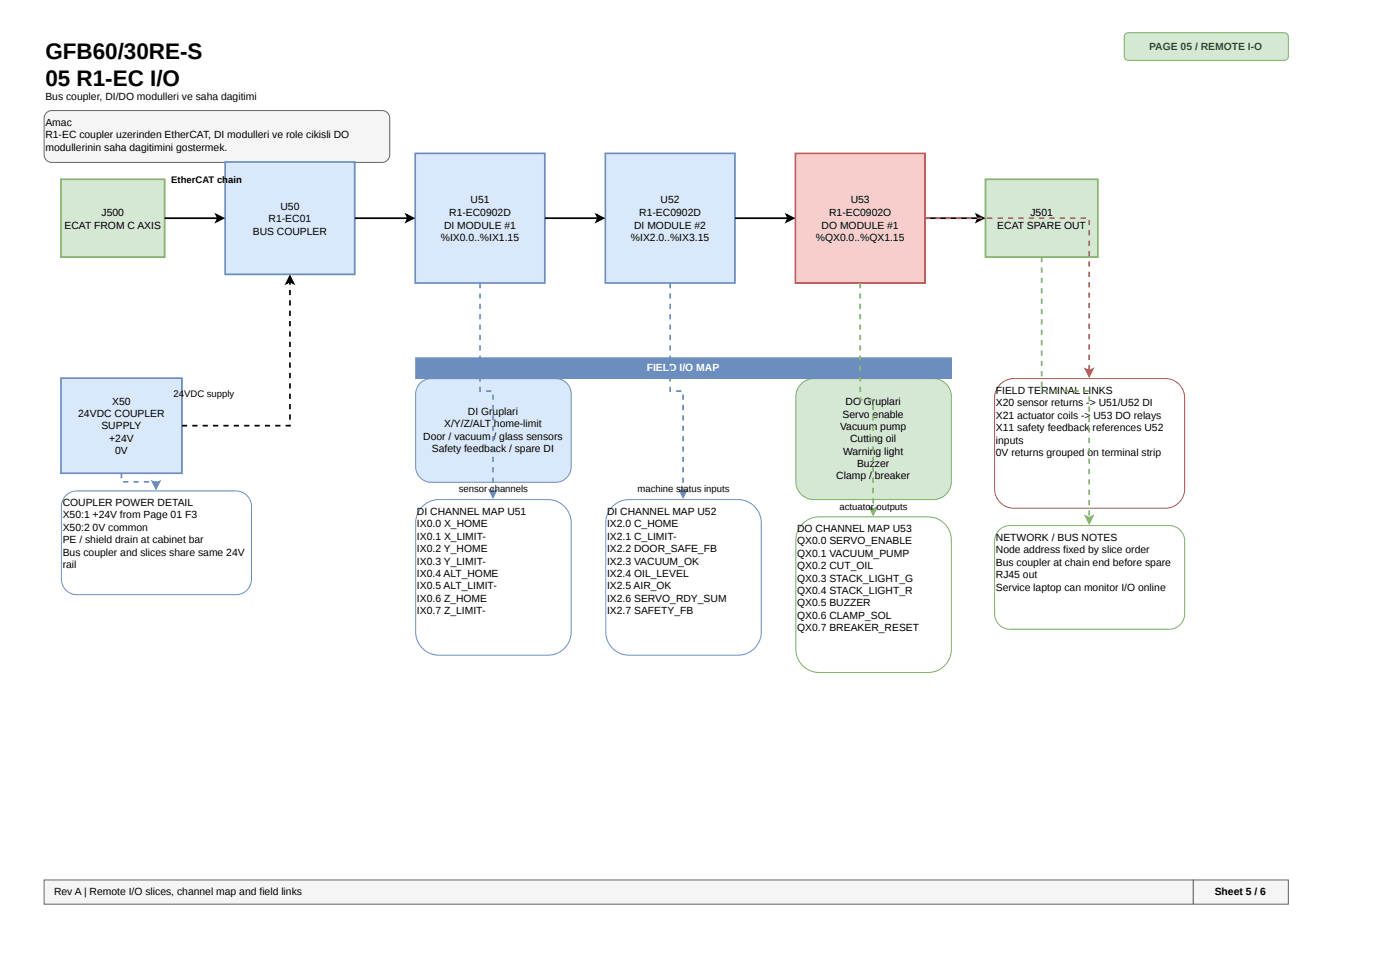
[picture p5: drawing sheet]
<svg xmlns="http://www.w3.org/2000/svg" width="406mm" height="279mm" viewBox="0 0 406 279" stroke-linecap="round" stroke-linejoin="round" font-family="sans-serif">
<path d="M13.5 32.7l.7-.5 .9-.1h95.8a2.26 2.26 0 0 1 2.2 2.2v10.6a2.26 2.26 0 0 1-2.2 2.2h-95.8a2.26 2.26 0 0 1-2.3-2.2v-10.8z" fill="#f5f5f5"/>
<path d="M13.5 32.7l.7-.5 .9-.1h95.8a2.26 2.26 0 0 1 2.2 2.2v10.6a2.26 2.26 0 0 1-2.2 2.2h-95.8a2.26 2.26 0 0 1-2.3-2.2v-10.8z" fill="none" stroke="#666" stroke-width=".29"/>
<path d="M326.7 9.9l.8-.4h45.4l.7 .4 .4 .6v6l-.5 .8-.7 .2h-45.4l-.7-.3-.4-.7v-5.8z" fill="#d5e8d4"/>
<path d="M326.7 9.9l.8-.4h45.4l.7 .4 .4 .6v6l-.5 .8-.7 .2h-45.4l-.7-.3-.4-.7v-5.8z" fill="none" stroke="#82b366" stroke-width=".29"/>
<path d="M17.7 52h30.1v22.6h-30.1z" fill="#d5e8d4"/>
<path d="M17.7 52h30.1v22.6h-30.1z" fill="none" stroke="#82b366" stroke-width=".5"/>
<path d="M65.4 47h37.6v32.6h-37.6z" fill="#dae8fc"/>
<path d="M65.4 47h37.6v32.6h-37.6z" fill="none" stroke="#6c8ebf" stroke-width=".5"/>
<path d="M120.5 44.5h37.7v37.6h-37.7z" fill="#dae8fc"/>
<path d="M120.5 44.5h37.7v37.6h-37.7z" fill="none" stroke="#6c8ebf" stroke-width=".5"/>
<path d="M175.7 44.5h37.6v37.6h-37.6z" fill="#dae8fc"/>
<path d="M175.7 44.5h37.6v37.6h-37.6z" fill="none" stroke="#6c8ebf" stroke-width=".5"/>
<path d="M230.9 44.5h37.6v37.6h-37.6z" fill="#f8cecc"/>
<path d="M230.9 44.5h37.6v37.6h-37.6z" fill="none" stroke="#b85450" stroke-width=".5"/>
<path d="M286.1 52h32.6v22.6h-32.6z" fill="#d5e8d4"/>
<path d="M286.1 52h32.6v22.6h-32.6z" fill="none" stroke="#82b366" stroke-width=".5"/>
<path d="M17.7 109.7h35.1v27.6h-35.1z" fill="#dae8fc"/>
<path d="M17.7 109.7h35.1v27.6h-35.1z" fill="none" stroke="#6c8ebf" stroke-width=".5"/>
<path d="M122 111.2l1.2-.9 1.7-.5h36.4a4.5 4.5 0 0 1 4.5 4.5v21.1a4.5 4.5 0 0 1-4.5 4.5h-36.1a4.5 4.5 0 0 1-4.5-4.5v-21.3l.4-1.8z" fill="#dae8fc"/>
<path d="M122 111.2l1.2-.9 1.7-.5h36.4a4.5 4.5 0 0 1 4.5 4.5v21.1a4.5 4.5 0 0 1-4.5 4.5h-36.1a4.5 4.5 0 0 1-4.5-4.5v-21.3l.4-1.8z" fill="none" stroke="#6c8ebf" stroke-width=".29"/>
<path d="M232.6 111.4a5.3 5.3 0 0 1 3.7-1.6h34.6a5.3 5.3 0 0 1 5.3 5.3v24.6a5.3 5.3 0 0 1-5.3 5.2h-34.6a5.3 5.3 0 0 1-5.3-5.2v-24.6a5.3 5.3 0 0 1 1.6-3.7z" fill="#d5e8d4"/>
<path d="M232.6 111.4a5.3 5.3 0 0 1 3.7-1.6h34.6a5.3 5.3 0 0 1 5.3 5.3v24.6a5.3 5.3 0 0 1-5.3 5.2h-34.6a5.3 5.3 0 0 1-5.3-5.2v-24.6a5.3 5.3 0 0 1 1.6-3.7z" fill="none" stroke="#82b366" stroke-width=".29"/>
<path d="M120.7 103.8h155.5v6h-155.5z" fill="#6c8ebf"/>
<path d="M120.7 103.8h155.5v6h-155.5z" fill="none" stroke="#6c8ebf" stroke-width=".29"/>
<path d="M19.1 143.8l1.5-1 1.7-.4h46.2a4.5 4.5 0 0 1 4.5 4.6v21a4.5 4.5 0 0 1-4.5 4.5h-46.2a4.5 4.5 0 0 1-4.5-4.5v-21.3l.5-1.7z" fill="#fff"/>
<path d="M19.1 143.8l1.5-1 1.7-.4h46.2a4.5 4.5 0 0 1 4.5 4.6v21a4.5 4.5 0 0 1-4.5 4.5h-46.2a4.5 4.5 0 0 1-4.5-4.5v-21.3l.5-1.7z" fill="none" stroke="#6c8ebf" stroke-width=".29"/>
<path d="M122.6 146.9a6.8 6.8 0 0 1 4.8-2h31.6a6.8 6.8 0 0 1 6.8 6.8v31.6a6.8 6.8 0 0 1-6.8 6.8h-31.6a6.8 6.8 0 0 1-6.7-6.8v-31.6a6.8 6.8 0 0 1 1.9-4.8z" fill="#fff"/>
<path d="M122.6 146.9a6.8 6.8 0 0 1 4.8-2h31.6a6.8 6.8 0 0 1 6.8 6.8v31.6a6.8 6.8 0 0 1-6.8 6.8h-31.6a6.8 6.8 0 0 1-6.7-6.8v-31.6a6.8 6.8 0 0 1 1.9-4.8z" fill="none" stroke="#6c8ebf" stroke-width=".29"/>
<path d="M177.8 146.9a6.8 6.8 0 0 1 4.8-2h31.6a6.8 6.8 0 0 1 6.8 6.8v31.6a6.8 6.8 0 0 1-6.8 6.8h-31.6a6.8 6.8 0 0 1-6.8-6.8v-31.6a6.8 6.8 0 0 1 2-4.8z" fill="#fff"/>
<path d="M177.8 146.9a6.8 6.8 0 0 1 4.8-2h31.6a6.8 6.8 0 0 1 6.8 6.8v31.6a6.8 6.8 0 0 1-6.8 6.8h-31.6a6.8 6.8 0 0 1-6.8-6.8v-31.6a6.8 6.8 0 0 1 2-4.8z" fill="none" stroke="#6c8ebf" stroke-width=".29"/>
<path d="M233 151.9a6.8 6.8 0 0 1 4.8-1.9h31.6a6.8 6.8 0 0 1 6.8 6.7v31.6a6.8 6.8 0 0 1-6.8 6.8h-31.6a6.8 6.8 0 0 1-6.8-6.8v-31.6a6.8 6.8 0 0 1 2-4.8z" fill="#fff"/>
<path d="M233 151.9a6.8 6.8 0 0 1 4.8-1.9h31.6a6.8 6.8 0 0 1 6.8 6.7v31.6a6.8 6.8 0 0 1-6.8 6.8h-31.6a6.8 6.8 0 0 1-6.8-6.8v-31.6a6.8 6.8 0 0 1 2-4.8z" fill="none" stroke="#82b366" stroke-width=".29"/>
<path d="M290.4 111.5l1.8-1.2 2.2-.5h44l1.5 .3 1.3 .6 1.2 .9 .7 1.1 .6 1.1 .2 1.3v26.9l-.2 1.5-.7 1.3-.9 1.1-1 .8-1.4 .6-1.3 .2h-44.2l-1.5-.3-1.3-.6-1-.8-.9-1.2-.5-1.1-.3-1.5v-26.9l.5-2z" fill="#fff"/>
<path d="M290.4 111.5l1.8-1.2 2.2-.5h44l1.5 .3 1.3 .6 1.2 .9 .7 1.1 .6 1.1 .2 1.3v26.9l-.2 1.5-.7 1.3-.9 1.1-1 .8-1.4 .6-1.3 .2h-44.2l-1.5-.3-1.3-.6-1-.8-.9-1.2-.5-1.1-.3-1.5v-26.9l.5-2z" fill="none" stroke="#b85450" stroke-width=".29"/>
<path d="M290 153.8l1.5-1 1.7-.3h46.2a4.5 4.5 0 0 1 4.5 4.5v21.1a4.5 4.5 0 0 1-4.5 4.5h-46.2a4.5 4.5 0 0 1-4.5-4.5v-21.4l.5-1.7z" fill="#fff"/>
<path d="M290 153.8l1.5-1 1.7-.3h46.2a4.5 4.5 0 0 1 4.5 4.5v21.1a4.5 4.5 0 0 1-4.5 4.5h-46.2a4.5 4.5 0 0 1-4.5-4.5v-21.4l.5-1.7z" fill="none" stroke="#82b366" stroke-width=".29"/>
<path d="M47.8 63.3h15.5M62.8 62.3l2 1-2 1 .5-1zM103 63.3h15.5M118 62.3l2 1-2 1 .5-1zM158.2 63.3h15.5M173.1 62.3l2.1 1-2.1 1 .6-1zM213.3 63.3h15.5M228.3 62.3l2 1-2 1 .5-1zM268.5 63.3h15.5M283.5 62.3l2 1-2 1 .5-1zM84.2 80.2l1 2-1-.5-1 .5z" fill="none" stroke="#000" stroke-width=".5"/>
<g fill="#000">
<path d="M62.8 62.3l2 1-2 1 .5-1zM118 62.3l2 1-2 1 .5-1zM173.1 62.3l2.1 1-2.1 1 .6-1zM228.3 62.3l2 1-2 1 .5-1zM283.5 62.3l2 1-2 1 .5-1zM84.2 80.2l1 2-1-.5-1 .5z"/>
<path d="M52.8 123.3h1.5v.5h-1.5zM55.8 123.3h1.5v.5h-1.5zM58.8 123.3h1.5v.5h-1.5zM61.8 123.3h1.5v.5h-1.5zM64.9 123.3h1.5v.5h-1.5zM67.9 123.3h1.5v.5h-1.5zM70.9 123.3h1.5v.5h-1.5zM73.9 123.3h1.5v.5h-1.5zM76.9 123.3h1.5v.5h-1.5zM79.9 123.3h1.5v.5h-1.5zM82.9 123.3h1.3v.2h-.3v-.2h.5v.5h-1.5zM83.9 120.2h.5v1.5h-.5zM83.9 117.2h.5v1.5h-.5zM83.9 114.2h.5v1.5h-.5zM83.9 111.2h.5v1.5h-.5zM83.9 108.2h.5v1.5h-.5zM83.9 105.2h.5v1.5h-.5zM83.9 102.2h.5v1.5h-.5zM83.9 99.2h.5v1.5h-.5zM83.9 96.2h.5v1.5h-.5zM83.9 93.2h.5v1.5h-.5zM83.9 90.1h.5v1.5h-.5zM83.9 87.1h.5v1.5h-.5zM83.9 84.1h.5v1.5h-.5zM83.9 81.7h.5v.9h-.5z"/>
</g>
<g fill="#6c8ebf">
<path d="M44.3 139.7l1 .5 1-.5-1 2.1z"/>
<path d="M35 137.3h.5v1.5h-.5zM35.8 139.6h1.5v.5h-1.5zM38.8 139.6h1.5v.5h-1.5zM41.8 139.6h1.5v.5h-1.5zM44.8 139.6h.7v.6h-.5v-.4h.3v.3h-.5z"/>
</g>
<path d="M44.3 139.7l1 .5 1-.5-1 2.1z" fill="none" stroke="#6c8ebf" stroke-width=".5"/>
<g fill="#6c8ebf">
<path d="M142.1 142.3l1 .5 1-.5-1 2z"/>
<path d="M139.1 82.1h.5v1.5h-.5zM139.1 85.1h.5v1.5h-.5zM139.1 88.1h.5v1.5h-.5zM139.1 91.1h.5v1.6h-.5zM139.1 94.2h.5v1.5h-.5zM139.1 97.2h.5v1.5h-.5zM139.1 100.2h.5v1.5h-.5zM139.1 103.2h.5v1.5h-.5zM139.1 106.2h.5v1.5h-.5zM139.1 109.2h.5v1.5h-.5zM139.1 112.2h.5v1.3h-.3v-.3h.3v.5h-.5zM141.1 113.2h1.5v.5h-1.5zM142.9 114.5h.5v1.5h-.5zM142.9 117.5h.5v1.5h-.5zM142.9 120.5h.5v1.5h-.5zM142.9 123.5h.5v1.5h-.5zM142.9 126.5h.5v1.5h-.5zM142.9 129.5h.5v1.5h-.5zM142.9 132.5h.5v1.5h-.5zM142.9 135.5h.5v1.5h-.5zM142.9 138.6h.5v1.5h-.5zM142.9 141.6h.5v1.2h-.5z"/>
</g>
<path d="M142.1 142.3l1 .5 1-.5-1 2z" fill="none" stroke="#6c8ebf" stroke-width=".5"/>
<g fill="#6c8ebf">
<path d="M197.3 142.3l1 .5 1-.5-1 2z"/>
<path d="M194.3 82.1h.5v1.5h-.5zM194.3 85.1h.5v1.5h-.5zM194.3 88.1h.5v1.5h-.5zM194.3 91.1h.5v1.6h-.5zM194.3 94.2h.5v1.5h-.5zM194.3 97.2h.5v1.5h-.5zM194.3 100.2h.5v1.5h-.5zM194.3 103.2h.5v1.5h-.5zM194.3 106.2h.5v1.5h-.5zM194.3 109.2h.5v1.5h-.5zM194.3 112.2h.5v1.3h-.3v-.3h.3v.5h-.5zM196.3 113.2h1.5v.5h-1.5zM198 114.5h.5v1.5h-.5zM198 117.5h.5v1.5h-.5zM198 120.5h.5v1.5h-.5zM198 123.5h.5v1.5h-.5zM198 126.5h.5v1.5h-.5zM198 129.5h.5v1.5h-.5zM198 132.5h.5v1.5h-.5zM198 135.5h.5v1.5h-.5zM198 138.6h.5v1.5h-.5zM198 141.6h.5v1.2h-.5z"/>
</g>
<path d="M197.3 142.3l1 .5 1-.5-1 2z" fill="none" stroke="#6c8ebf" stroke-width=".5"/>
<g fill="#82b366">
<path d="M252.5 147.3l1 .5 1-.5-1 2z"/>
<path d="M249.5 82.1h.5v1.5h-.5zM249.5 85.1h.5v1.5h-.5zM249.5 88.1h.5v1.5h-.5zM249.5 91.1h.5v1.6h-.5zM249.5 94.2h.5v1.5h-.5zM249.5 97.2h.5v1.5h-.5zM249.5 100.2h.5v1.5h-.5zM249.5 103.2h.5v1.5h-.5zM249.5 106.2h.5v1.5h-.5zM249.5 109.2h.5v1.5h-.5zM249.5 112.2h.5v1.5h-.5zM249.5 115.2h.5v.8h-.3v-.3h.8v.5h-1zM252 115.7h1.5v.5h-1.5zM253.2 117.5h.5v1.5h-.5zM253.2 120.5h.5v1.5h-.5zM253.2 123.5h.5v1.5h-.5zM253.2 126.5h.5v1.5h-.5zM253.2 129.5h.5v1.5h-.5zM253.2 132.5h.5v1.5h-.5zM253.2 135.5h.5v1.5h-.5zM253.2 138.6h.5v1.5h-.5zM253.2 141.6h.5v1.5h-.5zM253.2 144.6h.5v1.5h-.5zM253.2 147.6h.5v.2h-.5z"/>
</g>
<path d="M252.5 147.3l1 .5 1-.5-1 2z" fill="none" stroke="#82b366" stroke-width=".5"/>
<g fill="#b85450">
<path d="M315.2 107.1l1 .5 1-.5-1 2z"/>
<path d="M268.5 63.1h1.5v.5h-1.5zM271.5 63.1h1.5v.5h-1.5zM274.5 63.1h1.5v.5h-1.5zM277.6 63.1h1.5v.5h-1.5zM280.6 63.1h1.5v.5h-1.5zM283.6 63.1h1.5v.5h-1.5zM286.6 63.1h1.5v.5h-1.5zM289.6 63.1h1.5v.5h-1.5zM292.6 63.1h1.5v.5h-1.5zM295.6 63.1h1.5v.5h-1.5zM298.6 63.1h1.5v.5h-1.5zM301.6 63.1h1.5v.5h-1.5zM304.6 63.1h1.5v.5h-1.5zM307.7 63.1h1.5v.5h-1.5zM310.7 63.1h1.5v.5h-1.5zM313.7 63.1h1.5v.5h-1.5zM315.9 63.8h.5v1.5h-.5zM315.9 66.8h.5v1.5h-.5zM315.9 69.8h.5v1.5h-.5zM315.9 72.8h.5v1.5h-.5zM315.9 75.8h.5v1.6h-.5zM315.9 78.9h.5v1.5h-.5zM315.9 81.9h.5v1.5h-.5zM315.9 84.9h.5v1.5h-.5zM315.9 87.9h.5v1.5h-.5zM315.9 90.9h.5v1.5h-.5zM315.9 93.9h.5v1.5h-.5zM315.9 96.9h.5v1.5h-.5zM315.9 99.9h.5v1.5h-.5zM315.9 102.9h.5v1.5h-.5zM315.9 105.9h.5v1.5h-.5z"/>
</g>
<path d="M315.2 107.1l1 .5 1-.5-1 2z" fill="none" stroke="#b85450" stroke-width=".5"/>
<g fill="#82b366">
<path d="M315.2 149.8l1 .5 1-.5-1 2z"/>
<path d="M302.1 74.6h.5v1.5h-.5zM302.1 77.6h.5v1.5h-.5zM302.1 80.6h.5v1.5h-.5zM302.1 83.6h.5v1.5h-.5zM302.1 86.6h.5v1.5h-.5zM302.1 89.6h.5v1.5h-.5zM302.1 92.7h.5v1.5h-.5zM302.1 95.7h.5v1.5h-.5zM302.1 98.7h.5v1.5h-.5zM302.1 101.7h.5v1.5h-.5zM302.1 104.7h.5v1.5h-.5zM302.1 107.7h.5v1.5h-.5zM302.1 110.7h.5v1.5h-.5zM302.6 113.2h1.5v.5h-1.5zM305.6 113.2h1.5v.5h-1.5zM308.7 113.2h1.5v.5h-1.5zM311.7 113.2h1.5v.5h-1.5zM314.7 113.2h1.5v.5h-1.5zM315.9 115h.5v1.5h-.5zM315.9 118h.5v1.5h-.5zM315.9 121h.5v1.5h-.5zM315.9 124h.5v1.5h-.5zM315.9 127h.5v1.5h-.5zM315.9 130h.5v1.5h-.5zM315.9 133h.5v1.5h-.5zM315.9 136h.5v1.5h-.5zM315.9 139.1h.5v1.5h-.5zM315.9 142.1h.5v1.5h-.5zM315.9 145.1h.5v1.5h-.5zM315.9 148.1h.5v1.5h-.5z"/>
</g>
<path d="M315.2 149.8l1 .5 1-.5-1 2z" fill="none" stroke="#82b366" stroke-width=".5"/>
<path d="M12.8 255.3h333.6v7h-333.6z" fill="#f5f5f5"/>
<path d="M12.8 255.3h333.6v7h-333.6z" fill="none" stroke="#666" stroke-width=".29"/>
<path d="M346.4 255.3h27.6v7h-27.6z" fill="#f5f5f5"/>
<path d="M346.4 255.3h27.6v7h-27.6z" fill="none" stroke="#666" stroke-width=".29"/>
<g font-size="6.5">
<text x="13.2" y="17.2">GFB60/30RE-S</text>
<text x="13.2" y="24.9">05 R1-EC I/O</text>
</g>
<text font-size="3" fill="#2d5c2d" x="333.6" y="14.4">PAGE 05 / REMOTE I-O</text>
<g font-size="3">
<text x="13.2" y="28.9">Bus coupler, DI/DO modulleri ve saha dagitimi</text>
<text x="13.2" y="36.5">Amac</text>
<text x="13.2" y="40">R1-EC coupler uzerinden EtherCAT, DI modulleri ve role cikisli DO</text>
<text x="13.2" y="43.7">modullerinin saha dagitimini gostermek.</text>
<text x="136.6" y="59">U51</text>
<text x="191.8" y="59">U52</text>
<text x="246.9" y="59">U53</text>
<text x="29.5" y="62.6">J500</text>
<text x="78" y="64.3">R1-EC01</text>
<text x="81.4" y="60.8">U50</text>
<text x="130.4" y="62.6">R1-EC0902D</text>
<text x="185.6" y="62.6">R1-EC0902D</text>
<text x="240.7" y="62.6">R1-EC0902O</text>
<text x="299.1" y="62.6">J501</text>
<text x="18.8" y="66.3">ECAT FROM C AXIS</text>
<text x="73.4" y="68.1">BUS COUPLER</text>
<text x="128" y="69.8">%IX0.0..%IX1.15</text>
<text x="128.9" y="66.3">DI MODULE #1</text>
<text x="183.1" y="69.8">%IX2.0..%IX3.15</text>
<text x="184.1" y="66.3">DI MODULE #2</text>
<text x="236.8" y="69.8">%QX0.0..%QX1.15</text>
<text x="238.5" y="66.3">DO MODULE #1</text>
<text x="289.5" y="66.3">ECAT SPARE OUT</text>
<text x="32.6" y="117.5">X50</text>
<text x="245.4" y="117.5">DO Gruplari</text>
<text x="289.1" y="114.2">FIELD TERMINAL LINKS</text>
<text x="289.1" y="117.7">X20 sensor returns -&gt; U51/U52 DI</text>
<text x="22.7" y="121">24VDC COUPLER</text>
<text x="29.4" y="124.5">SUPPLY</text>
<text x="128.9" y="124">X/Y/Z/ALT home-limit</text>
<text x="135.8" y="120.5">DI Gruplari</text>
<text x="243.9" y="124.8">Vacuum pump</text>
<text x="244.6" y="121.2">Servo enable</text>
<text x="289.1" y="121.5">X21 actuator coils -&gt; U53 DO relays</text>
<text x="289.1" y="125">X11 safety feedback references U52</text>
<text x="31.7" y="128.3">+24V</text>
<text x="33.4" y="131.8">0V</text>
<text x="122.9" y="127.8">Door / vacuum / glass sensors</text>
<text x="125.4" y="131.3">Safety feedback / spare DI</text>
<text x="246.8" y="128.3">Cutting oil</text>
<text x="289.1" y="128.8">inputs</text>
<text x="244.7" y="132">Warning light</text>
<text x="248.8" y="135.5">Buzzer</text>
<text x="289.1" y="132.3">0V returns grouped on terminal strip</text>
<text x="242.8" y="139.1">Clamp / breaker</text>
<text x="18.2" y="146.8">COUPLER POWER DETAIL</text>
<text x="121" y="149.3">DI CHANNEL MAP U51</text>
<text x="176.2" y="149.3">DI CHANNEL MAP U52</text>
<text x="18.2" y="150.3">X50:1 +24V from Page 01 F3</text>
<text x="18.2" y="154.1">X50:2 0V common</text>
<text x="121" y="152.8">IX0.0 X_HOME</text>
<text x="176.2" y="152.8">IX2.0 C_HOME</text>
<text x="231.4" y="154.4">DO CHANNEL MAP U53</text>
<text x="18.2" y="157.6">PE / shield drain at cabinet bar</text>
<text x="18.2" y="161.4">Bus coupler and slices share same 24V</text>
<text x="121" y="156.6">IX0.1 X_LIMIT-</text>
<text x="121" y="160.1">IX0.2 Y_HOME</text>
<text x="176.2" y="156.6">IX2.1 C_LIMIT-</text>
<text x="176.2" y="160.1">IX2.2 DOOR_SAFE_FB</text>
<text x="231.4" y="157.9">QX0.0 SERVO_ENABLE</text>
<text x="231.4" y="161.6">QX0.1 VACUUM_PUMP</text>
<text x="289.1" y="156.9">NETWORK / BUS NOTES</text>
<text x="289.1" y="160.4">Node address fixed by slice order</text>
<text x="18.2" y="164.9">rail</text>
<text x="121" y="163.9">IX0.3 Y_LIMIT-</text>
<text x="121" y="167.4">IX0.4 ALT_HOME</text>
<text x="176.2" y="163.9">IX2.3 VACUUM_OK</text>
<text x="176.2" y="167.4">IX2.4 OIL_LEVEL</text>
<text x="231.4" y="165.1">QX0.2 CUT_OIL</text>
<text x="289.1" y="164.1">Bus coupler at chain end before spare</text>
<text x="289.1" y="167.6">RJ45 out</text>
<text x="121" y="170.9">IX0.5 ALT_LIMIT-</text>
<text x="176.2" y="170.9">IX2.5 AIR_OK</text>
<text x="231.4" y="168.9">QX0.3 STACK_LIGHT_G</text>
<text x="231.4" y="172.4">QX0.4 STACK_LIGHT_R</text>
<text x="289.1" y="171.4">Service laptop can monitor I/O online</text>
<text x="121" y="174.7">IX0.6 Z_HOME</text>
<text x="121" y="178.2">IX0.7 Z_LIMIT-</text>
<text x="176.2" y="174.7">IX2.6 SERVO_RDY_SUM</text>
<text x="176.2" y="178.2">IX2.7 SAFETY_FB</text>
<text x="231.4" y="175.9">QX0.5 BUZZER</text>
<text x="231.4" y="179.7">QX0.6 CLAMP_SOL</text>
<text x="231.4" y="183.2">QX0.7 BREAKER_RESET</text>
<text x="15.7" y="259.7">Rev A | Remote I/O slices, channel map and field links</text>
<text x="352.6" y="259.7">Sheet 5 / 6</text>
</g>
<text font-size="3" fill="#fff" x="187.8" y="107.7">FIELD I/O MAP</text>
<g font-size="2.8">
<text x="49.7" y="53">EtherCAT chain</text>
<text x="50.4" y="115.2">24VDC supply</text>
<text x="133.2" y="142.8">sensor channels</text>
<text x="185.1" y="142.8">machine status inputs</text>
<text x="243.7" y="147.8">actuator outputs</text>
</g>
</svg>
